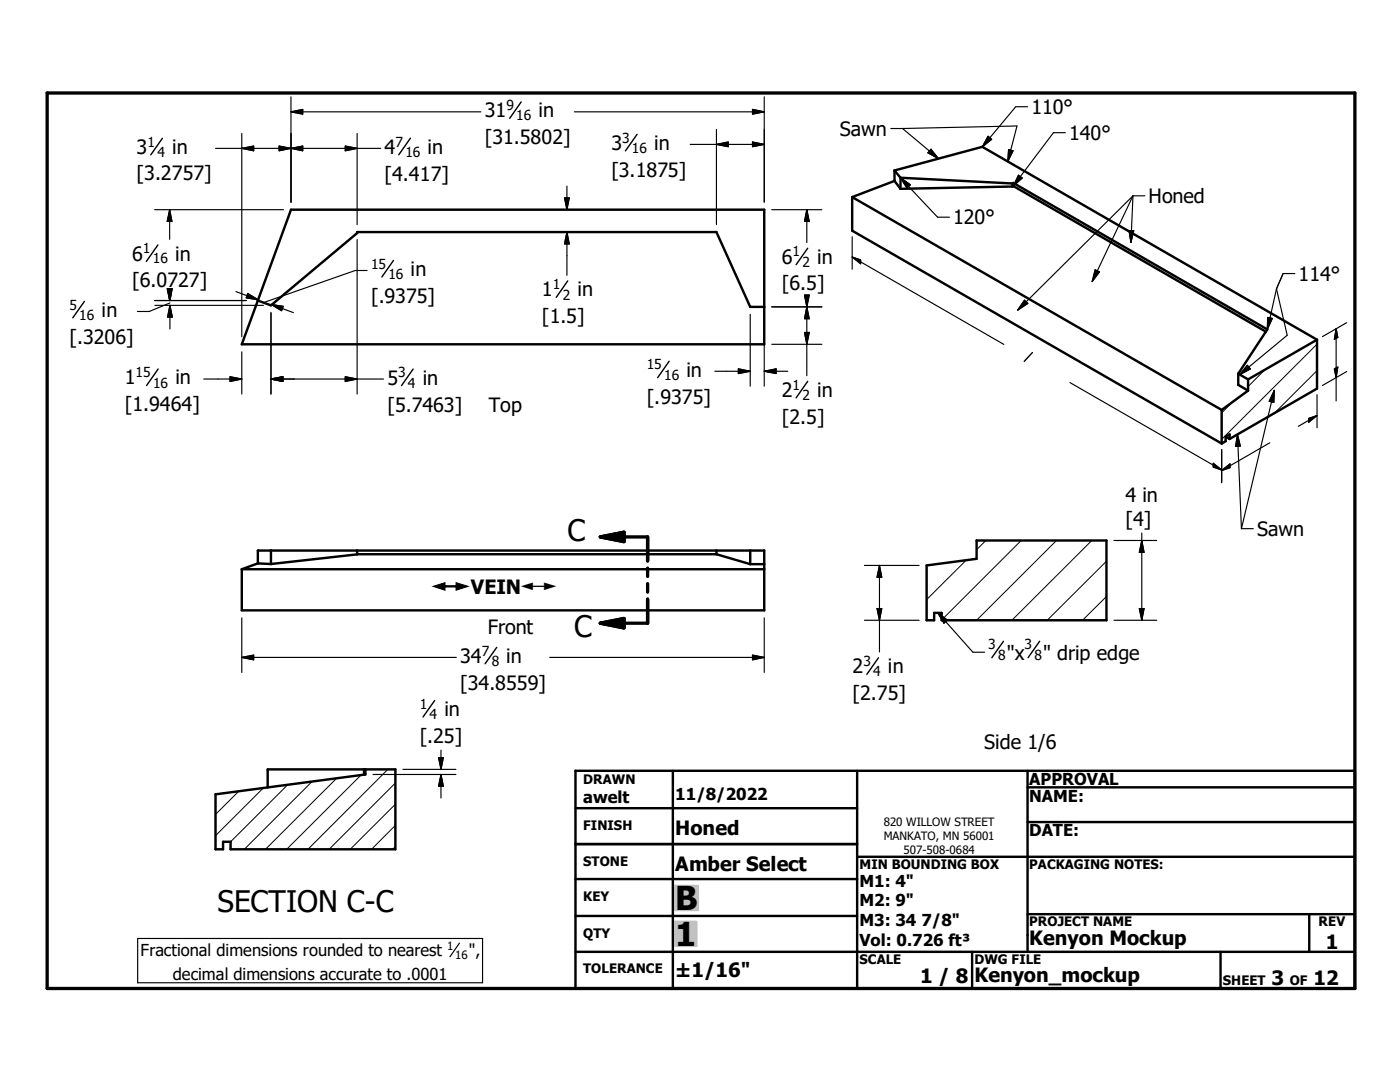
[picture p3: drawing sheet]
<svg xmlns="http://www.w3.org/2000/svg" width="279mm" height="216mm" viewBox="0 0 279 216" stroke-linecap="round" stroke-linejoin="round" font-family="sans-serif">
<g fill="none" stroke="#000" stroke-width=".2">
<path d="M252.4 73.8l-3.3 3.3M262.8 74l-8.5 8.5M262.8 68.7l-19 19M246 80.2l-2.2 2.2M192.8 111.8l-7.9 7.9M196.8 107.8l-1.9 1.9M203.8 107.8l-15.9 15.9M210.8 107.8l-15.9 16M217.9 107.8l-16 16M220.8 119l-4.8 4.8M220.8 112l-11.8 11.8M47.6 157.9l-4.6 4.6"/>
<path d="M52.5 157.3l-9.5 9.4M57.4 156.6l-11.4 11.4M62.3 155.9l-13.5 13.6M67.2 155.3l-14.2 14.2M72.1 154.6l-14.9 14.9M73.2 153.5l-.3 .3M77.4 153.5l-15.9 16M78.9 156.2l-13.2 13.3M78.9 168.9l-.5 .6M78.9 164.7l-4.8 4.8M78.9 160.5l-9 9"/>
</g>
<g fill="none" stroke="#000" stroke-width=".48">
<path d="M170.1 39.3v6.7l73.7 42.5M170.1 39.3l73.7 42.5M178.5 36.1l-8.4 3.2M178.5 34v2.1M178.5 34l17.5-4.7 66.8 38.5M178.5 36.1l1.2 1.6M178.5 34l1.2 1.5M179.7 35.5v2.2M179.7 35.5l22.4 1.1M202.1 37.2l-22.4 .5M202.1 36.6v.6M202.2 36.5l-.1 .1"/>
<path d="M202.2 36.5l50.7 29.2-5.8 8.9M202.2 37.1l50.4 29.1M202.2 37.1l-.1 .1M202.2 36.5v.6M51.5 60l2.6 .9 17.2-14.4v-.2h71.7l6.7 14.9h2.8M58.1 41.8h94.4v26.9h-104.2zM247.1 74.6l2 1.1M247.1 74.6v2.2l2 1.1M249.1 75.7v2.2M249.1 77.9l-5.3 3.9M262.8 67.8v9.7l-17.4 10.1M262.8 67.8l-13.7 7.9"/>
<path d="M243.8 81.8v6.7M244.6 87.1v.9l-.8 .5M244.6 87.1l.8-.4v.9M244.6 87.1l.8 .5M48.3 113.6h104.2M51.5 112.4v-2.5h101v11.9h-104.2v-8.2M51.5 112.4l-3.2 1.2M51.5 112.4l2.6 .1M54.1 109.9v2.6M71.3 110.6h71.7M71.3 110.6l-17.2 1.9M71.3 109.9v.7"/>
<path d="M143 110.6l6.7 2M143 109.9v.7M149.7 109.9v2.7M149.7 112.6h2.8M184.9 112.8l10-1.3v-3.7h25.9v16h-32.9v-1.5h-1.5v1.5h-1.5zM72.6 153.5v1.1M72.9 153.5v1l-29.9 4v11h1.5v-1.5h1.5v1.5h32.9v-16h-25.5v3.6M114.8 153.8h155.6v43.4h-155.6zM134.3 153.8v43.4M171.1 153.8v43.4M205.1 157.1h65.3M205.1 153.8v36.1"/>
<path d="M114.8 175.4h56.3M114.8 161.3h56.3M114.8 168.4h56.3M171.1 171h99.3M205.1 164h65.3M114.8 182.8h56.3M114.8 189.9h155.6M194 189.9v7.3M205.1 182.4h65.3M243.6 189.9v7.3M261.3 182.4v7.5"/>
</g>
<path d="M9.4 18.6h261v178.6h-261zM119.8 107.1h9.4v4.8M119.8 107.1l4.7-.9v1.9zM129.2 113.4v1.6M129.2 116.5v1.7M129.2 119.6v4.8h-9.4M119.8 124.4l4.7-1v1.9z" fill="none" stroke="#000" stroke-width=".66"/>
<g fill="#c0c0c0" stroke="#c0c0c0" stroke-width=".48">
<path d="M134.8 183.9h4.2v4.8z"/>
<path d="M134.8 183.9l4.2 4.8h-4.2z"/>
<path d="M134.8 176.8h4.5v4.8z"/>
<path d="M134.8 176.8l4.5 4.8h-4.5z"/>
</g>
<path d="M119.8 107.1l4.7-.9v1.9zM119.8 124.4l4.7-1v1.9z" fill="#000" stroke="#000" stroke-width=".66"/>
<g fill="none" stroke="#000" stroke-width=".23">
<path d="M58.1 19.3v21M152.5 19.3v21M43 29.6h33M48.3 29.6l2.3-.5v1zM48.3 26.6v40.6M55.7 29.1l2.4 .5-2.4 .5zM58.1 22.3h37.9M58.1 22.3l2.3-.5v1zM58.1 29.6l2.3-.5v1zM68.9 29.1l2.4 .5-2.4 .5zM71.3 26.6v18.2M112.7 39.5h.9l-.5 2.3z"/>
<path d="M113.1 37.1v4.7M114.6 22.3h37.9M137.7 28.8h14.8M143 28.8l2.3-.5v1zM143 25.8v19M150.2 28.3l2.3 .5-2.3 .5zM150.2 21.8l2.3 .5-2.3 .5zM177.8 25.6h2.3M179.7 35.5l7.4 7.8h2.4M179.7 35.5l2 1.4-.7 .6zM180.1 25.6l7.2 6.1M180.1 25.6l22.9-.5-1.9 7.1"/>
<path d="M185.8 29.8l1.5 1.9-2.1-1.2zM197.2 27.2l.7 .6-1.9 1.5zM201.3 29.9l.9 .2-1.1 2.1zM203.3 35l.7 .5-1.8 1.6zM205.1 21.3h-2.4l-6.7 8M212.6 26.5h-2.4l-8 10.6M226.1 39.1l-23 22.8M226.1 39.1l-8.1 17.1M226.1 39.1l-.4 9.3M226.1 39.1h2.4M30.9 41.8h25.7M30.9 60h18.3"/>
<path d="M33.4 57.6h.9l-.4 2.4zM33.7 58.8l.2 1.2M33.9 41.8l.4 2.4h-.9zM33.9 41.8v6M33.9 57.6v2.4M33.9 58.8v1.2M34.1 58.8l-.2 1.2M47.1 58.2l4.4 1.6M49.5 58.6l2 1.2-2.4-.4zM71.3 47.8v30.8M73.3 54h-2.4l-18.1 6.3M113.1 46.3v8.6"/>
<path d="M113.1 46.3l.5 2.4h-.9zM154 41.8h10M160.6 58.9h.9l-.5 2.3zM161 41.8v6.6M161 58.9v16.1M161 41.8l.5 2.4h-.9zM170.1 51.3l30.2 17.4M170.1 51.3l1.7 .6v.7zM170.1 47.2v6.5M204.5 59.9l.6 .6-2 1.4zM218.6 53.8l.8 .5-1.4 1.9zM225.3 46h1l-.6 2.4z"/>
<path d="M254.8 57.6l-1.9 8.1M254.8 57.6l2.1 9.3-9.5 7.8M258.4 54.6h-2.3l-1.3 3M30.9 60.9h21.7M33.9 60.9v4.7M33.9 60.9l.5 2.4h-1zM33.9 60.4l-4.1 1.8h-2.4M40.6 75.6h7.7M45.9 75.2l2.4 .4-2.4 .5zM48.3 70.2v8.4M54.1 75.6h22.4M54.1 75.6l2.3-.4v.9z"/>
<path d="M54.1 62.4v16.2M54.1 60.8l4.5 1.6M54.1 60.8l2.4 .3-.3 .9zM68.9 75.2l2.4 .4-2.4 .5zM142.7 74.1h7M147.4 73.6l2.3 .5-2.3 .4zM149.7 62.7v14.4M152.5 74.1h4.7M152.5 74.1l2.4-.5v.9zM152.5 62.7v14.4M154 61.2h10M154 68.7h10"/>
<path d="M160.6 66.3h.9l-.5 2.4zM161 61.2l.5 2.4h-.9zM213.5 76.3l30.3 17.5M248.9 72.9l.6 .7-2.1 1.1zM253 63.3l.9 .2-1 2.2zM254.3 77.9l-6.5 27.6M254.3 77.9l-.1 2.4-.9-.2zM262.8 78.8v6.6M266.3 73.6l.7-.4-.3 2.2zM266.7 65.6v14.4M266.7 65.6l.3 1.7-.7 .4zM268.8 64.4l-4.9 2.8"/>
<path d="M268.8 74.1l-4.9 2.8M242.1 92.4l1.7 1.4-1.7-.6zM243.8 93.9l1.7-1.3v.7zM243.8 89.7v6.6M247 86.7l.8 18.8M247 86.7l.5 2.3-.9 .1zM253.4 88.3l-9.6 5.6M261.2 83.5l1.6-.6-1.6 1.4zM262.8 82.9l-3.7 2.2M172.5 112.8h10.9M175.5 112.8v17.3M175.5 112.8l.5 2.4h-1z"/>
<path d="M222.3 107.8h8.5M227.9 106.4v17.4M227.9 107.8l.4 2.4h-.9zM247.8 105.5h2.3M48.3 131.2l2.3-.5v1zM48.3 123.3v10.9M48.3 131.2h42.8M109.7 131.2h42.8M150.2 130.7l2.3 .5-2.3 .5zM152.5 123.3v10.9M172.5 123.8h10.9M175 121.4h1l-.5 2.4z"/>
<path d="M187.2 122.3l7 7.8h2.3M187.2 122.3l1.9 1.4-.7 .7zM222.3 123.8h8.5M227.4 121.4h.9l-.4 2.4zM74.4 154.5h16.6M80.4 153.5h10.6M87.5 151.2h1l-.5 2.3zM88 149.7v3.8M88 154.5v4.7M88 154.5l.5 2.4h-1zM27.5 187.3h68.8v8.8h-68.8zM91.7 188.2l-1.9 2.7"/>
</g>
<g fill="#fff" stroke="#fff" stroke-width=".23">
<path d="M86.5 115.7h25v2.9z"/>
<path d="M86.5 115.7l25 2.9h-25z"/>
</g>
<g fill="#000" stroke="#000" stroke-width=".23">
<path d="M48.3 29.6l2.3-.5v1zM55.7 29.1l2.4 .5-2.4 .5zM58.1 22.3l2.3-.5v1zM58.1 29.6l2.3-.5v1zM68.9 29.1l2.4 .5-2.4 .5zM112.7 39.5h.9l-.5 2.3zM143 28.8l2.3-.5v1zM150.2 28.3l2.3 .5-2.3 .5zM150.2 21.8l2.3 .5-2.3 .5zM179.7 35.5l2 1.4-.7 .6zM185.8 29.8l1.5 1.9-2.1-1.2zM197.2 27.2l.7 .6-1.9 1.5z"/>
<path d="M201.3 29.9l.9 .2-1.1 2.1zM203.3 35l.7 .5-1.8 1.6zM33.4 57.6h.9l-.4 2.4zM33.4 57.6h1l-.5 2.4zM33.9 41.8l.4 2.4h-.9zM49.5 58.6l2 1.2-2.4-.4zM113.1 46.3l.5 2.4h-.9zM160.6 58.9h.9l-.5 2.3zM161 41.8l.5 2.4h-.9zM170.1 51.3l1.7 .6v.7zM204.5 59.9l.6 .6-2 1.4zM218.6 53.8l.8 .5-1.4 1.9z"/>
<path d="M225.3 46h1l-.6 2.4zM33.9 60.9l.5 2.4h-1zM45.9 75.2l2.4 .4-2.4 .5zM54.1 75.6l2.3-.4v.9zM54.1 60.8l2.4 .3-.3 .9zM68.9 75.2l2.4 .4-2.4 .5zM147.4 73.6l2.3 .5-2.3 .4zM152.5 74.1l2.4-.5v.9zM160.6 66.3h.9l-.5 2.4zM161 61.2l.5 2.4h-.9zM248.9 72.9l.6 .7-2.1 1.1zM253 63.3l.9 .2-1 2.2z"/>
<path d="M266.3 73.6l.7-.4-.3 2.2zM266.7 65.6l.3 1.7-.7 .4zM242.1 92.4l1.7 1.4-1.7-.6zM243.8 93.9l1.7-1.3v.7zM247 86.7l.5 2.3-.9 .1zM254.3 77.9l-.1 2.4-.9-.2zM261.2 83.5l1.6-.6-1.6 1.4zM175.5 112.8l.5 2.4h-1zM227.9 107.8l.4 2.4h-.9zM48.3 131.2l2.3-.5v1zM150.2 130.7l2.3 .5-2.3 .5zM175 121.4h1l-.5 2.4z"/>
<path d="M187.2 122.3l1.9 1.4-.7 .7zM227.4 121.4h.9l-.4 2.4zM87.5 151.2h1l-.5 2.3zM88 154.5l.5 2.4h-1z"/>
</g>
<g fill="none" stroke="#000" stroke-width=".28">
<path d="M32.4 27.6l-2.3 3.3M81.9 27.6l-2.3 3.3M104 20.3l-2.3 3.3M127.1 26.8l-2.3 3.3M31.5 48.9l-2.3 3.3M78.5 52l-2.3 3.3M113.3 56.1l-2.3 3.2M161.2 49.5l-2.3 3.3M16.8 60.1l-2.3 3.3M31.6 73.6l-2.3 3.3M82.4 73.7l-2.3 3.3M133.5 72.1l-2.2 3.3"/>
<path d="M161.2 76.1l-2.3 3.3M206 70.4l-1.6 1.7M86.7 139.8l-2.3 3.3M99.1 129.2l-2.3 3.3M175.3 131.3l-2.3 3.3M200.3 128l-2.3 3.2M207.5 128l-2.3 3.2"/>
</g>
<g font-size="6.6">
<text x="134.7" y="181.6">B</text>
<text x="134.7" y="188.7">1</text>
</g>
<g font-size="5.9">
<text x="113.3" y="108">C</text>
<text x="114.6" y="127.1">C</text>
<text x="43.4" y="182">SECTION C-C</text>
</g>
<g font-size="3.9">
<text x="96.7" y="23.4">31</text>
<text x="107.5" y="23.4">in</text>
<text x="205.8" y="22.7">110°</text>
<text x="96.7" y="28.8">[31.5802]</text>
<text x="122" y="29.9">3</text>
<text x="130.6" y="29.9">in</text>
<text x="167.6" y="27.1">Sawn</text>
<text x="213.4" y="27.9">140°</text>
<text x="27.3" y="30.7">3</text>
<text x="27.3" y="36">[3.2757]</text>
<text x="34.3" y="30.7">in</text>
<text x="76.8" y="30.7">4</text>
<text x="85.3" y="30.7">in</text>
<text x="122" y="35.3">[3.1875]</text>
<text x="76.8" y="36">[4.417]</text>
<text x="229.2" y="40.6">Honed</text>
<text x="190.2" y="44.8">120°</text>
<text x="26.4" y="52">6</text>
<text x="35" y="52">in</text>
<text x="156" y="52.6">6</text>
<text x="163.1" y="52.6">in</text>
<text x="26.4" y="57.3">[6.0727]</text>
<text x="82" y="55.1">in</text>
<text x="108.2" y="59.1">1</text>
<text x="115.3" y="59.1">in</text>
<text x="156" y="58">[6.5]</text>
<text x="259.2" y="56">114°</text>
<text x="20.3" y="63.2">in</text>
<text x="74" y="60.4">[.9375]</text>
<text x="108.2" y="64.5">[1.5]</text>
<text x="13.9" y="68.6">[.3206]</text>
<text x="24.9" y="76.7">1</text>
<text x="35" y="76.7">in</text>
<text x="77.3" y="76.8">5</text>
<text x="84.4" y="76.8">in</text>
<text x="137" y="75.2">in</text>
<text x="24.9" y="82.1">[1.9464]</text>
<text x="77.3" y="82.1">[5.7463]</text>
<text x="97.5" y="82.1">Top</text>
<text x="129.1" y="80.5">[.9375]</text>
<text x="156" y="79.2">2</text>
<text x="163.1" y="79.2">in</text>
<text x="156" y="84.5">[2.5]</text>
<text x="224.6" y="100.1">4 in</text>
<text x="224.6" y="104.9">[4]</text>
<text x="250.9" y="106.9">Sawn</text>
<text x="94" y="118.5">VEIN</text>
<text x="97.3" y="126.6">Front</text>
<text x="200.9" y="131.7">&quot;x</text>
<text x="208.2" y="131.7">&quot; drip edge</text>
<text x="91.8" y="132.2">34</text>
<text x="91.8" y="137.6">[34.8559]</text>
<text x="101" y="132.2">in</text>
<text x="170.1" y="134.3">2</text>
<text x="177.2" y="134.3">in</text>
<text x="88.7" y="142.8">in</text>
<text x="170.1" y="139.7">[2.75]</text>
<text x="83.8" y="148.2">[.25]</text>
<text x="196.4" y="149.4">Side 1/6</text>
<text x="134.7" y="166.6">Honed</text>
<text x="134.7" y="173.8">Amber Select</text>
<text x="205.4" y="188.6">Kenyon Mockup</text>
<text x="264.6" y="189.3">1</text>
<text x="134.7" y="194.9">±1/16&quot;</text>
<text x="183.6" y="196.1">1 / 8</text>
<text x="194.5" y="196">Kenyon_mockup</text>
<text x="253.8" y="196.6">3</text>
<text x="262.1" y="196.6">12</text>
</g>
<g font-size="3.3">
<text x="116.4" y="160.2">awelt</text>
<text x="134.7" y="159.7">11/8/2022</text>
<text x="205.4" y="156.7">APPROVAL</text>
<text x="205.4" y="159.9">NAME:</text>
<text x="205.4" y="166.9">DATE:</text>
<text x="171.5" y="176.9">M1: 4&quot;</text>
<text x="171.5" y="180.8">M2: 9&quot;</text>
<text x="171.5" y="184.8">M3: 34 7/8&quot;</text>
<text x="28.1" y="190.8">Fractional dimensions rounded to nearest</text>
<text x="93.6" y="190.8">&quot;,</text>
<text x="171.5" y="188.7">Vol: 0.726 ft³</text>
<text x="34.5" y="195.5">decimal dimensions accurate to .0001</text>
</g>
<g font-size="3.1">
<text x="86.4" y="118.5">#</text>
<text x="104" y="118.5">#</text>
</g>
<g font-size="2.8">
<text x="101.1" y="22">9</text>
<text x="29.4" y="29.3">1</text>
<text x="78.9" y="29.3">7</text>
<text x="103" y="24">16</text>
<text x="124.2" y="28.4">3</text>
<text x="31.4" y="31.2">4</text>
<text x="80.9" y="31.3">16</text>
<text x="126.1" y="30.5">16</text>
<text x="28.5" y="50.5">1</text>
<text x="30.5" y="52.6">16</text>
<text x="74" y="53.6">15</text>
<text x="158.2" y="51.2">1</text>
<text x="160.1" y="53.2">2</text>
<text x="77.5" y="55.7">16</text>
<text x="110.3" y="57.7">1</text>
<text x="112.3" y="59.8">2</text>
<text x="13.9" y="61.8">5</text>
<text x="15.8" y="63.8">16</text>
<text x="27.1" y="75.3">15</text>
<text x="30.6" y="77.3">16</text>
<text x="79.5" y="75.3">3</text>
<text x="81.4" y="77.3">4</text>
<text x="129.1" y="73.7">15</text>
<text x="132.5" y="75.8">16</text>
<text x="158.2" y="77.8">1</text>
<text x="160.1" y="79.8">2</text>
<text x="96.1" y="130.8">7</text>
<text x="197.2" y="129.5">3</text>
<text x="199.2" y="131.7">8</text>
<text x="204.5" y="129.5">3</text>
<text x="206.5" y="131.7">8</text>
<text x="98.1" y="132.8">8</text>
<text x="172.3" y="132.9">3</text>
<text x="174.3" y="134.9">4</text>
<text x="83.8" y="141.4">1</text>
<text x="85.7" y="143.4">4</text>
</g>
<g font-size="2.6">
<text x="116.4" y="156.4">DRAWN</text>
<text x="116.4" y="165.6">FINISH</text>
<text x="116.4" y="172.8">STONE</text>
<text x="171.5" y="173.4">MIN BOUNDING BOX</text>
<text x="205.4" y="173.4">PACKAGING NOTES:</text>
<text x="116.4" y="179.9">KEY</text>
<text x="205.4" y="184.8">PROJECT NAME</text>
<text x="263.1" y="184.8">REV</text>
<text x="116.4" y="187.1">QTY</text>
<text x="116.4" y="194.2">TOLERANCE</text>
<text x="171.5" y="192.4">SCALE</text>
<text x="194.5" y="192.4">DWG FILE</text>
<text x="244.1" y="196.6">SHEET</text>
<text x="257.4" y="196.6">OF</text>
</g>
<g font-size="2.3">
<text x="176.4" y="164.8">820 WILLOW STREET</text>
<text x="176.4" y="167.6">MANKATO, MN 56001</text>
<text x="180.3" y="170.3">507-508-0684</text>
<text x="89.2" y="189.6">1</text>
<text x="90.8" y="191.3">16</text>
</g>
</svg>
